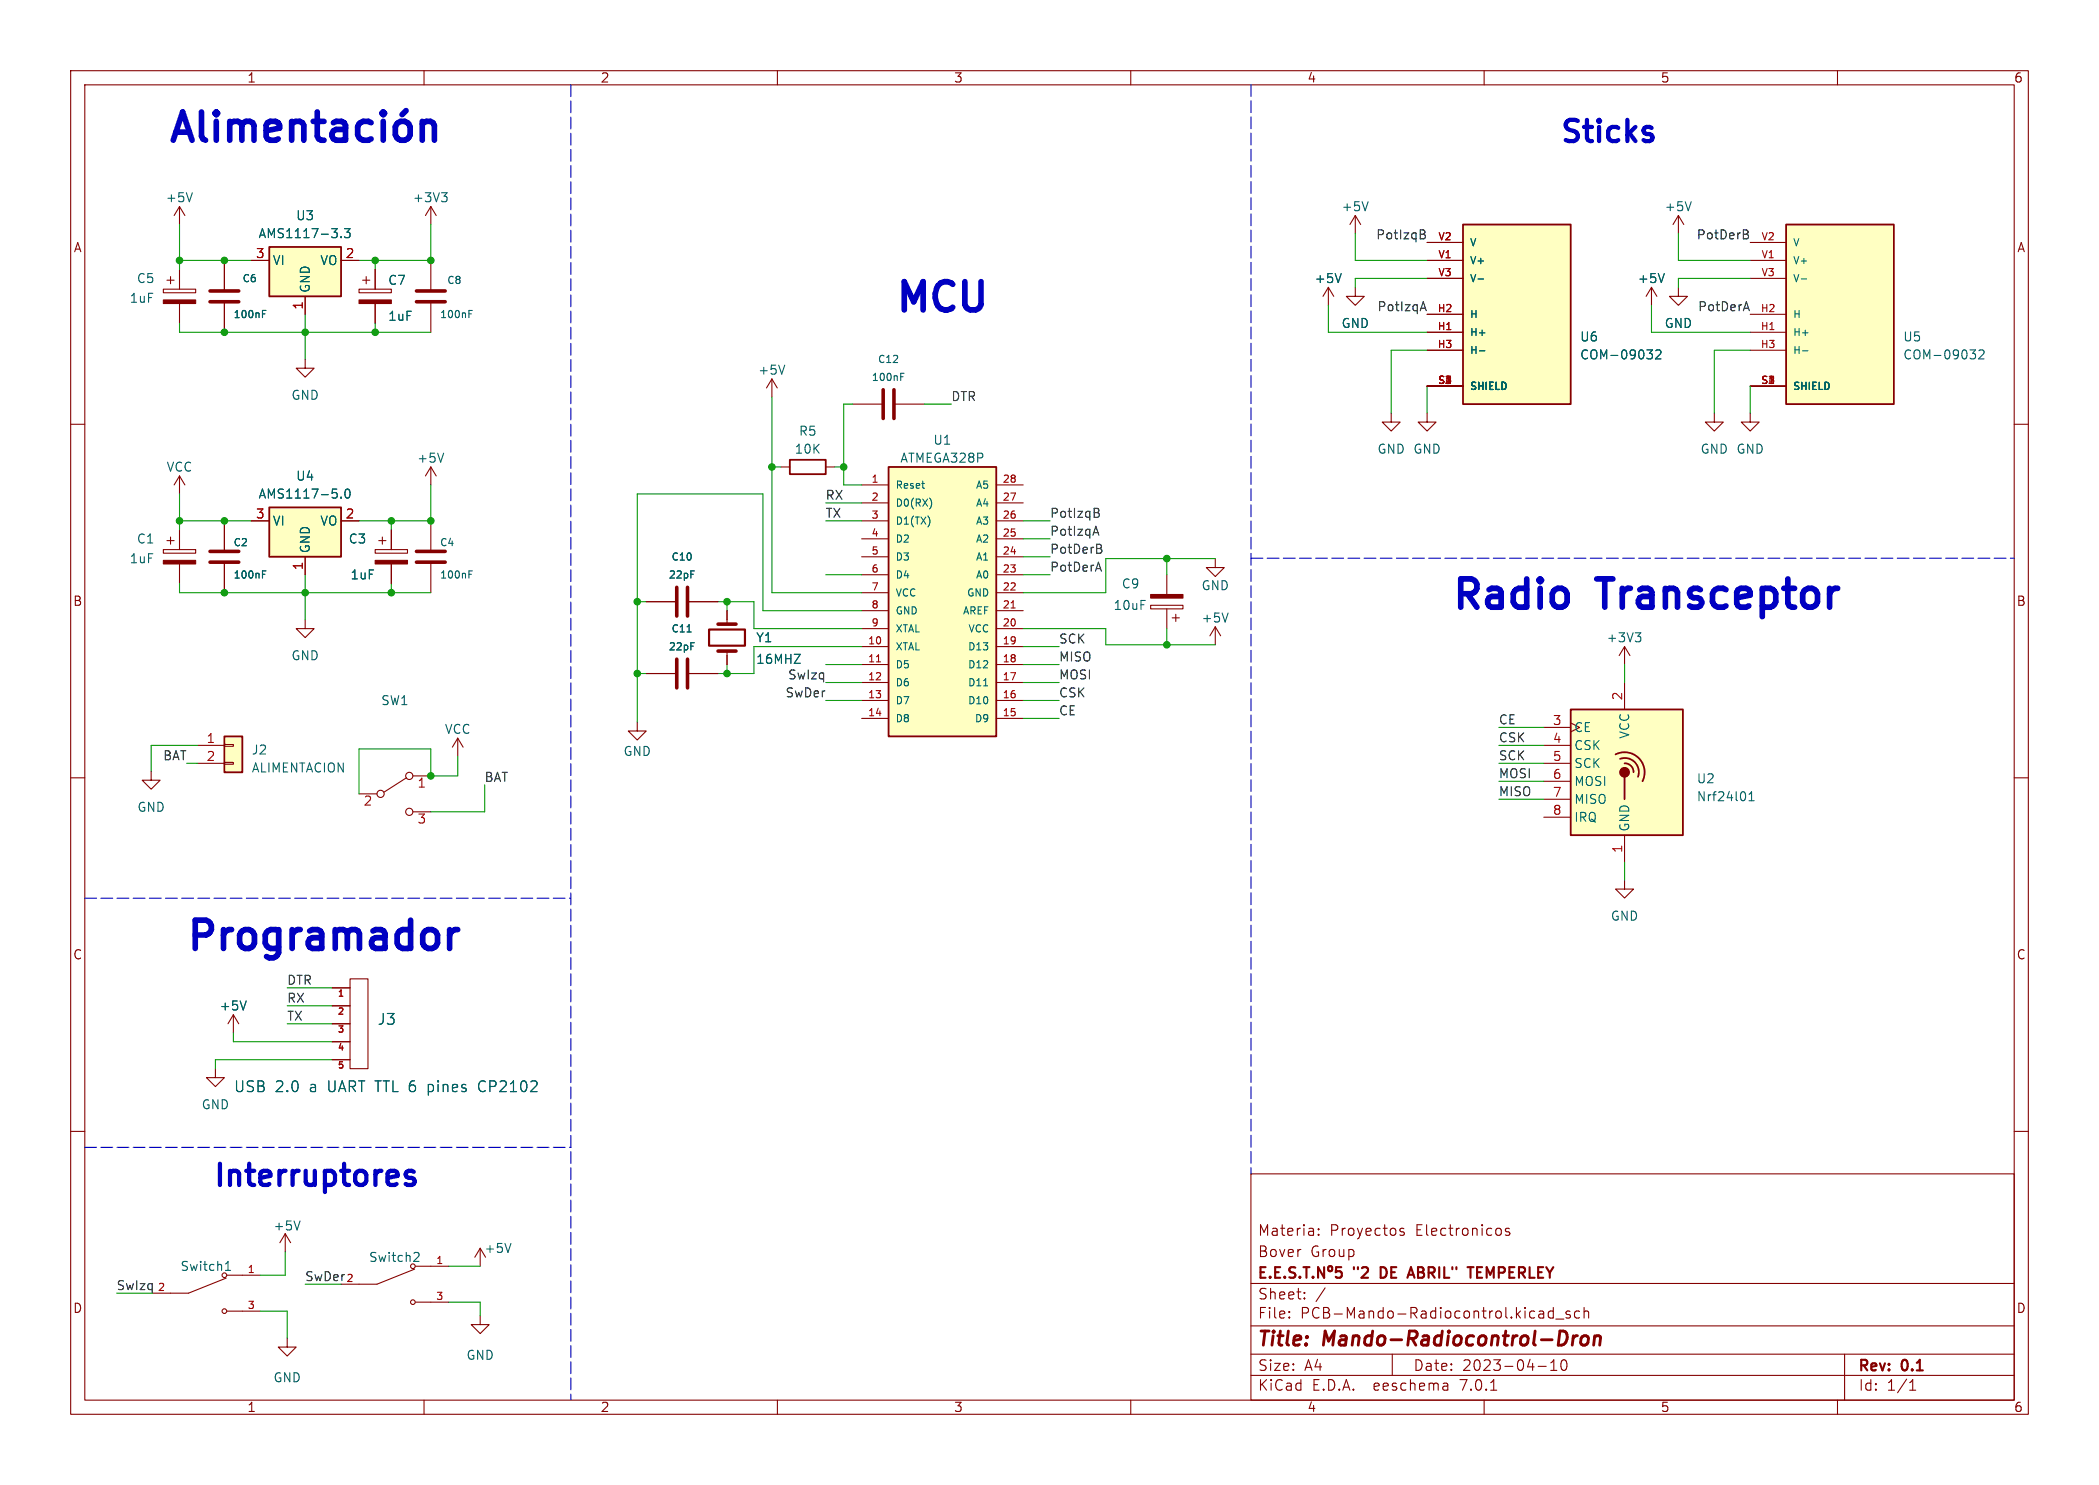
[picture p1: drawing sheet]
<svg xmlns="http://www.w3.org/2000/svg" width="297mm" height="210mm" viewBox="0 0 297 210" stroke-linecap="round" stroke-linejoin="round" font-family="sans-serif">
<g fill="none" stroke="#840000" stroke-width=".15">
<path d="M10 10h277v190h-277zM12 12h273v186h-273zM60 10v2M110 10v2M160 10v2M210 10v2M260 10v2M23.6 39.6h1M24.1 39.1v1M25.4 29.2l-.8 1.3M25.4 29.2v2.6M25.4 38.1v2.8"/>
<path d="M25.4 29.2l.8 1.3M31.7 36.8v4.3M35.6 36.8h2.5M48.3 36.8h2.5M51.3 39.6h1M51.8 39.1v1M53.1 38.1v2.8M61 29.2l-.8 1.3M61 29.2v2.6M61 36.8v4.3M61 29.2l.7 1.3M191.8 30.5l-.8 1.3"/>
<path d="M191.8 30.5v2.5M191.8 30.5l.7 1.3M201.9 36.8h5.1M201.9 34.3h5.1M201.9 39.4h5.1M237.5 30.5l-.8 1.3M237.5 30.5v2.5M237.5 30.5l.8 1.3M247.6 36.8h5.1M247.6 34.3h5.1M247.6 39.4h5.1M10 60h2"/>
<path d="M23.1 40.9h4.6v.5h-4.6zM25.4 42.9v2.8M31.7 42.7v4.3M43.2 50.8v1.3h1.2l-1.2 1.2-1.3-1.2h1.3M43.2 41.9v2.6M50.8 40.9h4.6v.5h-4.6zM53.1 42.9v2.8M61 42.7v4.3M109.2 53.6l-.7 1.3M109.2 53.6v2.5M109.2 53.6l.8 1.3M120.6 57.2h4.4"/>
<path d="M126.5 57.2h4.3M188 40.6l-.8 1.3M188 40.6v2.6M188 40.6l.7 1.3M191.8 40.6v1.3h1.2l-1.2 1.3-1.3-1.3h1.3M196.8 58.4v1.3h1.3l-1.3 1.3-1.2-1.3h1.2M201.9 58.4v1.3h1.3l-1.3 1.3-1.2-1.3h1.2M201.9 47h5.1M201.9 44.5h5.1M201.9 49.5h5.1M201.9 54.6h5.1M233.7 40.6l-.8 1.3"/>
<path d="M233.7 40.6v2.6M233.7 40.6l.7 1.3M237.5 40.6v1.3h1.3l-1.3 1.3-1.3-1.3h1.3M242.6 58.4v1.3h1.2l-1.2 1.3-1.3-1.3h1.3M247.6 58.4v1.3h1.3l-1.3 1.3-1.2-1.3h1.2M247.6 47h5.1M247.6 44.5h5.1M247.6 49.5h5.1M247.6 54.6h5.1M285 60h2M23.1 77.7h4.6v.5h-4.6zM23.6 76.5h1"/>
<path d="M24.1 75.9v1.1M25.4 67.3v2.6M25.4 74.9v2.8M25.4 79.8v2.8M25.4 67.3l-.8 1.3M25.4 67.3l.8 1.3M31.7 73.7v4.3M31.7 79.5v4.3M35.6 73.7h2.5M43.2 78.7v2.6M48.3 73.7h2.5M53.1 77.7h4.6v.5h-4.6z"/>
<path d="M53.6 76.5h1M54.1 75.9v1.1M55.4 74.9v2.8M55.4 79.8v2.8M61 66v2.6M61 73.7v4.3M61 79.5v4.3M61 66l-.8 1.3M61 66l.7 1.3M110.5 66h1.3M116.8 66h1.3M121.9 68.6h3.8"/>
<path d="M121.9 71.1h3.8M121.9 78.7h3.8M121.9 76.2h3.8M121.9 73.7h3.8M141 68.6h3.8M141 71.1h3.8M141 78.7h3.8M141 76.2h3.8M141 73.7h3.8M172 79v1.3h1.2l-1.2 1.2-1.3-1.2h1.3M43.2 87.6v1.3h1.2l-1.2 1.3-1.3-1.3h1.3M91.4 95.3h4.4"/>
<path d="M91.4 85.1h4.4M97.3 95.3h4.3M97.3 85.1h4.3M102.9 86.4v1.9M102.9 92.1v1.9M121.9 91.4h3.8M121.9 94h3.8M121.9 96.5h3.8M121.9 99.1h3.8M121.9 88.9h3.8M121.9 86.4h3.8M121.9 83.8h3.8"/>
<path d="M121.9 81.3h3.8M141 91.4h3.8M141 94h3.8M141 96.5h3.8M141 99.1h3.8M141 88.9h3.8M141 86.4h3.8M141 83.8h3.8M141 81.3h3.8M162.8 85.6h4.6v.5h-4.6zM165.1 81.3v2.8M165.1 86.1v2.8"/>
<path d="M165.9 87.4h1M166.4 86.9v1M172 88.6l-.8 1.3M172 88.6v2.6M172 88.6l.7 1.3M229.9 91.4l-.8 1.3M229.9 91.4v2.6M229.9 96.5v3.8M229.9 91.4l.7 1.3M10 110h2M21.4 109.1v1.2h1.3l-1.3 1.3-1.3-1.3h1.3M27.9 105.4h3.8"/>
<path d="M27.9 108h3.8M31.7 107.8h1.3v.3h-1.3zM31.7 105.3h1.3v.2h-1.3zM50.8 112.3h2.5M57.5 110l-3.1 2M58.4 109.7h2.6M58.4 114.8h2.6M64.8 104.4l-.8 1.3M64.8 104.4v2.5M64.8 104.4l.7 1.3M90.2 102.1v1.3h1.2l-1.2 1.2-1.3-1.2h1.3M121.9 101.6h3.8"/>
<path d="M141 101.6h3.8M218.4 105.4h3.8M218.4 108h3.8M218.4 102.9h3.8M218.4 110.5h3.8M218.4 113h3.8M218.4 115.6h3.8M229.9 118.1v3.8M285 110h2M47 139.7h2.5M49.5 138.4h2.6v12.7h-2.6zM202.6 122.6h.1"/>
<path d="M229.9 124.5v1.2h1.2l-1.2 1.3-1.3-1.3h1.3M10 160h2M30.5 151.1v1.3h1.2l-1.2 1.3-1.3-1.3h1.3M33 143.5l-.7 1.3M33 143.5v2.6M33 143.5l.8 1.3M47 142.2h2.5M47 144.8h2.5M47 147.3h2.5M47 149.9h2.5M285 160h2M40.4 174.5l-.8 1.2"/>
<path d="M40.4 174.5v2.5M40.4 174.5l.7 1.2M58.7 179.5l-5.4 2.1h-5M58.8 179.1h4.7M67.2 177.8l.7-1.3v2.6M177 166h108v32h-108zM186.6 174.6v.1M186.6 174.6h-.1l.1 .1M186.6 173.8v.1M186.6 173.8h-.1l.1 .1M198.1 174v.1l.5 .2 .1 .1-.1 .2-.1 .1-.4-.1M198.6 173.8l-.3-.1-.2 .2"/>
<path d="M212.3 173.8l.1 .2v.4l-.1 .2M213.6 173.8l-.4-.1-.2 .2 .1 .2 .5 .2v.1v.2l-.2 .1-.4-.1M32 180.7l-5.3 2.2h-5.1M32.1 185.4h4.7M32.1 180.3h4.7M40.6 189.2v1.3h1.3l-1.3 1.3-1.2-1.3h1.2M58.8 184.2h4.7M60 198v2M67.9 186.1v1.2h1.3l-1.3 1.3-1.2-1.3h1.2M110 198v2M160 198v2M177 194.5h108"/>
<path d="M177 191.5h108M177 187.5h108M177 181.5h108M182.4 186.3h.1l-.1 .1M182.4 185.5h.1l-.1 .1M184.6 183.6v.1M184.6 182.8v.1M197 191.5v3M204.6 195.6l.3 .2v.8M204.9 196.5l-.5 .1M204.9 196h-.5M210 198v2"/>
<path d="M210.9 196.6h.9M217.6 193.2h1.2M218.2 185.4l.2 .2v.8M218.4 186.3l-.5 .1M218.4 185.8h-.5M219.4 193.8h.9M219.4 192.7l.5-.4v1.5M219.8 185.5l-.4-.1-.3 .3v.4l.1 .2 .2 .1 .4-.1M219.8 184.9v1.5M220.1 186.5h1.2M221 192.4a.36 .36 0 0 1 .4-.1 .36 .36 0 0 1 .2 .3 .77 .77 0 0 1-.4 1.2 .91 .91 0 0 1-.2-1.4zM222.1 185.5l-.3-.1-.2 .2v.2l.5 .2 .1 .1-.1 .2-.1 .1-.4-.1"/>
<path d="M223.5 185.5l-.4-.1-.3 .3v.4l.1 .2 .2 .1 .4-.1M224.1 185.5a.37 .37 0 0 1 .7 .1v.8M224.1 184.9v1.5M260 198v2M261 191.5v6.5M270.2 196.6h.9M270.2 195.5l.4-.4v1.5"/>
<circle cx="53.8" cy="112.3" r=".51"/>
<circle cx="57.9" cy="114.8" r=".51"/>
<circle cx="57.9" cy="109.7" r=".51"/>
<circle cx="58.4" cy="179.1" r=".33"/>
<circle cx="31.7" cy="180.3" r=".33"/>
<circle cx="31.7" cy="185.4" r=".33"/>
<circle cx="58.4" cy="184.2" r=".33"/>
</g>
<path d="M223.2 188.9l-.4 .1M223.8 189.1a.52 .52 0 0 1 .6-.2 .52 .52 0 0 1 .4 .4l-.1 .6a.55 .55 0 0 1-.5 .3 .55 .55 0 0 1-.6-.3zM225.6 189.1a.49 .49 0 0 1 .9 .1l-.2 1M225.7 188.9l-.2 1.3" fill="none" stroke="#840000" stroke-width=".4"/>
<g fill="none" stroke="#840000" stroke-width=".3">
<path d="M100.3 89h5.1v2.3h-5.1zM178.4 179.9h.5M179.1 179.2h-.7v1.5h.7M180.4 179.9h.5M181.1 179.2h-.7v1.5h.7M183.3 179.3l-.2-.1-.5 .1a.36 .36 0 0 0-.2 .3 .36 .36 0 0 0 .3 .3 .55 .55 0 0 1 .6 .4l-.1 .3-.2 .1-.6-.1M184.4 179.2h.9M184.9 179.2v1.5M187.4 179.2v1.5l-.9-1.5v1.5M188.1 179.1l-.2 .2v.3a.29 .29 0 0 0 .3 .2 .29 .29 0 0 0 .3-.2v-.3l-.2-.2M189.8 179.2h-.7l-.1 .7 .2-.1h.5l.2 .3-.1 .5-.2 .1h-.4l-.2-.1M207.6 179.2h.9"/>
<path d="M179.7 180.6h.1l-.1 .1M179.7 180.6h-.1l.1 .1M179.7 180.6v.1M181.8 180.6h.1l-.1 .1M181.8 180.6h-.1l.1 .1M181.8 180.6v.1M183.9 180.6h.1l-.1 .1M183.9 180.6v.1M185.8 180.6h.1l-.1 .1M185.8 180.6h-.1l.1 .1M185.8 180.6v.1M199.1 180.7l.5-1.5 .5 1.5"/>
<path d="M199.3 180.3h.7"/>
</g>
<g fill="#ffffc2" stroke="#ffffc2" stroke-width=".14">
<path d="M252.7 31.8h15.3v25.4h-15.3z"/>
<path d="M38.1 34.9h10.2v7h-10.2z"/>
<path d="M125.7 66h15.3v38.1h-15.3z"/>
<path d="M38.1 71.8h10.2v6.9h-10.2z"/>
<path d="M31.7 104.1h2.6v5.1h-2.6z"/>
<path d="M222.2 100.3h15.9v17.8h-15.9z"/>
<path d="M207 31.8h15.2v25.4h-15.2z"/>
</g>
<path d="M38.1 34.9h10.2v7h-10.2zM207 31.8h15.2v25.4h-15.2zM252.7 31.8h15.3v25.4h-15.3zM38.1 71.8h10.2v6.9h-10.2zM111.8 65h5v2.1h-5zM125.7 66h15.3v38.1h-15.3zM31.7 104.1h2.6v5.1h-2.6zM222.2 100.3h15.9v17.8h-15.9zM228.6 106.7a2.84 2.84 0 0 1 3.3 .5 2.84 2.84 0 0 1 .5 3.3M229.2 107.3a1.99 1.99 0 0 1 2.1 .5 1.99 1.99 0 0 1 .5 2.1M229.9 108a1.23 1.23 0 0 1 1.2 1.2M229.9 109.9v3.1" fill="none" stroke="#840000" stroke-width=".25"/>
<g fill="none" stroke="#006464" stroke-width=".15">
<path d="M27.2 27.3l-.4 1.2M48.3 33.5v.1M48.7 32.3h.8l-.4 .5 .4 .1v.6l-.2 .1h-.4l-.2-.1M62.5 27.3h.8l-.5 .4M63 27.7l.3 .3v.3l-.3 .2M189.8 38.7l-.4 1.3M193.6 28.5l-.4 1.3M209.1 39.5h.8M235.5 38.7l-.4 1.3M239.3 28.5l-.4 1.3M254.9 39.5h.7M37.1 44.4h.4"/>
<path d="M37.1 43.9h.5M66.4 44.4h.3M66.4 43.9h.4M111 51.6l-.4 1.3M127.4 53.3h.4M127.4 52.8h.5M209.3 49.6h.8M233 49.5h.8l-.4 .5M233.7 50l.1 .2v.3l-.1 .2M234.3 49.6l.2-.1h.3l.2 .1v.2v.2l-.8 .8h.8M255.1 49.6h.7M278.7 49.5h.8l-.4 .5"/>
<path d="M279.4 50l.1 .2v.3l-.1 .2M280 49.6l.2-.1h.3l.2 .1v.2v.2l-.7 .8h.7M48.3 70.3v.1M48.9 69.3l.2-.1a.69 .69 0 0 1 .3 1.1l-.2 .1a.69 .69 0 0 1-.3-1.1zM62.8 64.1l-.4 1.3M37.1 81.2h.4M37.1 80.7h.5M66.4 81.2h.3M66.4 80.7h.4M97.2 89.4h.6M139.2 97h.6M173.8 86.7l-.5 1.3"/>
<path d="M231.4 89.5h.8l-.5 .5M231.9 90l.3 .2v.3l-.3 .3M246.9 112.2v.8M247.5 113.2h.7M247.5 112.3l.3-.3v1.2M34.8 141.6l-.4 1.2M31.9 179.7h.7M31.9 178.8l.4-.4v1.3M42.5 172.7l-.5 1.2M58.8 177.1l.4 .1 .1 .3-.1 .2-.7 .7h.8M72.3 175.8l-.4 1.3"/>
</g>
<g fill="none" stroke="#840000" stroke-width=".51">
<path d="M29.7 42.7h4.1M29.7 41.1h4.1M58.9 42.7h4.1M58.9 41.1h4.1M125 55.1v4.1M126.5 55.1v4.1M29.7 79.5h4.1M29.7 78h4.1M58.9 79.5h4.1M58.9 78h4.1M95.8 83.1v4M95.8 93.2v4.1"/>
<path d="M97.3 83.1v4M97.3 93.2v4.1M101.6 92.1h2.5M101.6 88.3h2.5"/>
</g>
<g fill="#840000" stroke="#840000" stroke-width=".15">
<path d="M23.1 42.4h4.6v.5h-4.6z"/>
<path d="M23.1 79.2h4.6v.6h-4.6z"/>
<path d="M50.8 42.4h4.6v.5h-4.6z"/>
<path d="M53.1 79.2h4.6v.6h-4.6z"/>
<path d="M162.8 84.1h4.6v.5h-4.6z"/>
</g>
<path d="M124 93.6h.6M143.1 86h.5" fill="none" stroke="#a90000" stroke-width=".15"/>
<circle cx="229.9" cy="109.2" r=".63" fill="#840000" stroke="#840000" stroke-width=".25"/>
<path d="M201 32.5h.4l.2 .1v.3l-.2 .2M201 33.1h.4M201.4 33.1a.34 .34 0 0 1 .3 .3 .34 .34 0 0 1-.3 .4h-.4M247.1 32.5l.2 .3v.2l-.2 .1a.34 .34 0 0 1 .3 .3 .34 .34 0 0 1-.2 .4M201.1 43.6h.6M201.4 42.7l.4 1.2M247.1 42.7l.4 1.2M155.1 74.4l.4 1.3M155.2 71.9l.3 .2-.1 .3-.2 .1a.34 .34 0 0 1 .4 .3 .34 .34 0 0 1-.3 .4M155.8 77.6l.1 .2-.1 .4M155.8 77.1v.3" fill="none" stroke="#0f0f0f" stroke-width=".15"/>
<g fill="none" stroke="#0000c2" stroke-width=".8">
<path d="M24.5 19.8l1.3-4 1.4 4M24.9 18.7h1.9M28.5 15.8v3.5l.2 .3 .4 .2M30.6 15.8v.4M30.6 17.2v2.6M30.6 15.8l-.2 .2 .2 .2M30.6 15.8l.2 .2-.2 .2M32.5 17.2v2.6M32.5 17.5a.99 .99 0 0 1 1.7 .2M34.2 17.7l.2-.3 .4-.2h.6l.3 .2 .2 .3v2.1M34.2 17.7v2.1M37.7 18.5l1.9-.4v-.4l-.2-.3-.4-.2h-.8l-.4 .2-.1 .3v1.6l.1 .3 .4 .2h.8l.4-.2"/>
<path d="M41.3 17.5a.99 .99 0 0 1 1.7 .2v2.1M41.3 17.2v2.6M44.3 17.2h1.5M44.9 15.8v3.5l.2 .3 .4 .2h.3M47.2 17.4l.4-.2h.7l.4 .2 .2 .3v2.1M48.9 18.1l-.4 .2h-.9a.79 .79 0 0 0-.6 .8 .79 .79 0 0 0 .6 .7h.9l.4-.2M52.5 17.4l-.4-.2h-.7l-.6 .3-.2 .4v1.2l.4 .5 .4 .2h.7l.4-.2M54.2 15.8v.4M54.2 17.2v2.6M54.2 15.8l-.2 .2 .2 .2M54.2 15.8l.2 .2-.2 .2M56.1 17.5a1.09 1.09 0 0 1 1.1-.4 1.09 1.09 0 0 1 .8 .8v1.2a1.09 1.09 0 0 1-1 .8 1.09 1.09 0 0 1-1.1-.8v-1.2z"/>
<path d="M57.5 15.6l-.6 .6M59.7 17.5a.99 .99 0 0 1 1.8 .2v2.1M59.7 17.2v2.6M63.6 131.5v2.6M64.8 131.5a1.02 1.02 0 0 0-1.2 .7"/>
</g>
<path d="M57.5 166.4l.3 .2h.5l.2 .1 .2 .3-.2 .4-.2 .2h-.6M57.5 165.7l.3-.1h.5l.2 .1" fill="none" stroke="#0000c2" stroke-width=".6"/>
<path d="M80.8 12v186M177 12v154M177 78.9h108M12 127h68.7M12 162.3h68.8" fill="none" stroke="#0000c2" stroke-width=".15" stroke-dasharray="1.7 .6"/>
<g fill="none" stroke="#009600" stroke-width=".15">
<path d="M25.4 36.8h10.2M25.4 31.8v6.3M53.1 36.8v1.3M61 31.8v5h-10.2M191.8 33v3.8h10.1M201.9 39.4h-10.1v1.2M237.5 33v3.8h10.1M247.6 39.4h-10.1v1.2M25.4 45.7v1.3h35.6M43.2 44.5v6.3M53.1 45.7v1.3M109.2 56.1v27.7h12.7"/>
<path d="M120.6 57.2h-1.2v11.4h2.5M130.8 57.2h3.8M188 43.2v3.8h13.9M201.9 54.6v3.8M201.9 49.5h-5.1v8.9M233.7 43.2v3.8h13.9M247.6 49.5h-5v8.9M247.6 54.6v3.8M25.4 69.9v5M25.4 73.7h10.2M55.4 73.7v1.2M61 68.6v5.1h-10.2"/>
<path d="M109.2 66h1.3M116.8 73.7h5.1M116.8 71.1h5.1M118.1 66h1.3M144.8 73.7h3.8M144.8 78.7h3.8M144.8 76.2h3.8M165.1 79v2.3M172 79h-15.5v4.8h-11.7M25.4 82.6v1.2h35.6M43.2 81.3v6.3M55.4 82.6v1.2"/>
<path d="M90.2 85.1h1.2M90.2 95.3h1.2M101.6 85.1h5.1v3.8h15.2M102.9 85.1v1.3M102.9 94v1.3M116.8 96.5h5.1M116.8 94h5.1M116.8 99.1h5.1M116.8 81.3h5.1M121.9 86.4h-14v-16.5h-17.7v32.2M121.9 91.4h-15.2v3.9h-5.1M144.8 88.9h11.7v2.3h15.5"/>
<path d="M144.8 96.5h5.1M144.8 94h5.1M144.8 99.1h5.1M144.8 91.4h5.1M144.8 81.3h3.8M165.1 88.9v2.3M229.9 94v2.5M26.4 108h1.5M27.9 105.4h-6.5v3.7M64.8 106.9v2.8h-3.8v-3.8h-10.2v6.4M68.6 111v3.8h-7.6M144.8 101.6h5.1"/>
<path d="M212.1 108h6.3M212.1 105.4h6.3M212.1 110.5h6.3M212.1 113h6.3M212.1 102.9h6.3M40.6 139.7h6.4M229.9 121.9v2.6M33 146.1v1.2h14M40.6 144.8h6.4M40.6 142.2h6.4M47 149.9h-16.5v1.2M40.4 177v3.3h-3.6"/>
<path d="M63.5 179.1h4.4M16.5 182.9h5.1M36.8 185.4h3.8v3.8M43.2 181.6h5.1M63.5 184.2h4.4v1.9"/>
</g>
<g fill="#009600" stroke="#009600" stroke-width=".15">
<circle cx="53.1" cy="36.8" r=".46"/>
<circle cx="61" cy="36.8" r=".46"/>
<circle cx="25.4" cy="36.8" r=".46"/>
<circle cx="31.7" cy="36.8" r=".46"/>
<circle cx="31.7" cy="73.7" r=".46"/>
<circle cx="25.4" cy="73.7" r=".46"/>
<circle cx="53.1" cy="47" r=".46"/>
<circle cx="31.7" cy="47" r=".46"/>
<circle cx="43.2" cy="47" r=".46"/>
<circle cx="102.9" cy="85.1" r=".46"/>
<circle cx="109.2" cy="66" r=".46"/>
<circle cx="165.1" cy="91.2" r=".46"/>
<circle cx="165.1" cy="79" r=".46"/>
<circle cx="61" cy="73.7" r=".46"/>
<circle cx="55.4" cy="73.7" r=".46"/>
<circle cx="55.4" cy="83.8" r=".46"/>
<circle cx="102.9" cy="95.3" r=".46"/>
<circle cx="90.2" cy="85.1" r=".46"/>
<circle cx="90.2" cy="95.3" r=".46"/>
<circle cx="43.2" cy="83.8" r=".46"/>
<circle cx="31.7" cy="83.8" r=".46"/>
<circle cx="61" cy="109.7" r=".46"/>
<circle cx="119.4" cy="66" r=".46"/>
</g>
<g font-size="5.6" fill="#0000c2">
<text x="127" y="44.3">MCU</text>
<text x="205.7" y="86.4">Radio</text>
<text x="226.7" y="86.4">Transceptor</text>
<text x="26.7" y="134.6">Programador</text>
</g>
<g font-size="4.2" fill="#0000c2">
<text x="221" y="20.3">Sticks</text>
<text x="30.4" y="167.9">Interruptores</text>
</g>
<g font-size="2.8" fill="#840000">
<text x="178" y="190.8">Title:</text>
<text x="187.4" y="190.8">Mando-Radiocontrol-Dron</text>
</g>
<g font-size="2.1" fill="#006464">
<text x="53.4" y="145.1">J3</text>
<text x="33.1" y="154.6">USB 2.0</text>
<text x="43.7" y="154.6">a UART TTL 6</text>
<text x="60.7" y="154.6">pines</text>
<text x="67.9" y="154.6">CP2102</text>
</g>
<g font-size="2.1" fill="#840000">
<text x="178" y="177.9">Bover</text>
<text x="178" y="174.9">Materia:</text>
<text x="185.4" y="177.9">Group</text>
<text x="188.2" y="174.9">Proyectos</text>
<text x="200.3" y="174.9">Electronicos</text>
<text x="178" y="183.9">Sheet:</text>
<text x="186.2" y="183.9">/</text>
<text x="191.7" y="181.1">&quot;2</text>
<text x="195.9" y="181.1">DE</text>
<text x="200.4" y="181.1">ABRIL&quot;</text>
<text x="209.3" y="181.1">TEMPERLEY</text>
<text x="178" y="186.6">File:</text>
<text x="184" y="186.6">PCB-Mando-Radiocontrol.kicad_sch</text>
<text x="178" y="196.8">KiCad</text>
<text x="178" y="194">Size:</text>
<text x="184.6" y="194">A4</text>
<text x="185.7" y="196.8">E.D.A.</text>
<text x="194.4" y="196.8">eeschema</text>
<text x="200" y="194">Date:</text>
<text x="206.7" y="196.8">7.0.1</text>
<text x="206.9" y="194">2023-04-10</text>
<text x="263" y="194.2">Rev:</text>
<text x="263" y="196.8">Id:</text>
<text x="267" y="196.8">1/1</text>
<text x="269.2" y="194.2">0.1</text>
</g>
<g font-size="1.8" fill="#840000">
<text x="35" y="11.8">1</text>
<text x="85" y="11.8">2</text>
<text x="135" y="11.8">3</text>
<text x="185" y="11.8">4</text>
<text x="235" y="11.8">5</text>
<text x="285" y="11.8">6</text>
<text x="10.4" y="35.8">A</text>
<text x="285.4" y="35.8">A</text>
<text x="10.3" y="85.8">B</text>
<text x="285.3" y="85.8">B</text>
<text x="10.3" y="135.8">C</text>
<text x="285.3" y="135.8">C</text>
<text x="10.3" y="185.8">D</text>
<text x="285.3" y="185.8">D</text>
<text x="35" y="199.8">1</text>
<text x="85" y="199.8">2</text>
<text x="135" y="199.8">3</text>
<text x="185" y="199.8">4</text>
<text x="235" y="199.8">5</text>
<text x="285" y="199.8">6</text>
</g>
<g font-size="1.8" fill="#006464">
<text x="23.4" y="28.8">+5V</text>
<text x="58.4" y="28.8">+3V3</text>
<text x="36.5" y="33.8">AMS1117-3.3</text>
<text x="41.8" y="31.3">U3</text>
<text x="189.8" y="30">+5V</text>
<text x="235.5" y="30">+5V</text>
<text x="19.3" y="40.2">C5</text>
<text x="38.6" y="37.7">VI</text>
<text x="44" y="41.4" transform="rotate(-90 44 41.4)">GND</text>
<text x="45.2" y="37.7">VO</text>
<text x="54.9" y="40.4">C7</text>
<text x="186" y="40.2">+5V</text>
<text x="231.7" y="40.2">+5V</text>
<text x="18.3" y="43">1uF</text>
<text x="54.9" y="45.5">1uF</text>
<text x="189.8" y="46.5">GND</text>
<text x="235.5" y="46.5">GND</text>
<text x="107.2" y="53.1">+5V</text>
<text x="223.5" y="48.5">U6</text>
<text x="223.5" y="51">COM-09032</text>
<text x="269.2" y="48.5">U5</text>
<text x="269.2" y="51">COM-09032</text>
<text x="41.2" y="56.7">GND</text>
<text x="59" y="65.6">+5V</text>
<text x="112.4" y="64.3">10K</text>
<text x="113" y="61.8">R5</text>
<text x="127.3" y="65.6">ATMEGA328P</text>
<text x="132" y="63.1">U1</text>
<text x="194.9" y="64.3">GND GND</text>
<text x="240.6" y="64.3">GND GND</text>
<text x="23.5" y="66.9">VCC</text>
<text x="36.5" y="70.7">AMS1117-5.0</text>
<text x="41.8" y="68.1">U4</text>
<text x="19.3" y="77">C1</text>
<text x="38.6" y="74.5">VI</text>
<text x="45.2" y="74.5">VO</text>
<text x="49.3" y="77">C3</text>
<text x="18.3" y="79.8">1uF</text>
<text x="44" y="78.2" transform="rotate(-90 44 78.2)">GND</text>
<text x="49.5" y="82.1">1uF</text>
<text x="158.7" y="83.4">C9</text>
<text x="170" y="83.6">GND</text>
<text x="157.5" y="86.4">10uF</text>
<text x="170" y="88.2">+5V</text>
<text x="41.2" y="93.5">GND</text>
<text x="106.9" y="91">Y1</text>
<text x="106.9" y="94">16MHZ</text>
<text x="227.3" y="91">+3V3</text>
<text x="53.9" y="99.9">SW1</text>
<text x="35.6" y="106.9">J2</text>
<text x="62.9" y="103.9">VCC</text>
<text x="88.2" y="107.1">GND</text>
<text x="222.8" y="103.7">CE</text>
<text x="222.8" y="106.2">CSK</text>
<text x="230.7" y="104.6" transform="rotate(-90 230.7 104.6)">VCC</text>
<text x="35.6" y="109.4">ALIMENTACION</text>
<text x="222.8" y="108.8">SCK</text>
<text x="222.8" y="111.3">MOSI</text>
<text x="222.8" y="113.9">MISO</text>
<text x="240" y="110.9">U2</text>
<text x="240" y="113.5">Nrf24l01</text>
<text x="19.4" y="115">GND</text>
<text x="222.8" y="116.4">IRQ</text>
<text x="230.7" y="117.6" transform="rotate(-90 230.7 117.6)">GND</text>
<text x="227.9" y="130.4">GND</text>
<text x="31" y="143.1">+5V</text>
<text x="28.5" y="157">GND</text>
<text x="25.5" y="179.9">Switch1</text>
<text x="38.6" y="174.2">+5V</text>
<text x="52.2" y="178.6">Switch2</text>
<text x="68.5" y="177.4">+5V</text>
<text x="38.6" y="195.6">GND</text>
<text x="65.9" y="192.5">GND</text>
</g>
<g font-size="1.8" fill="#0f0f0f">
<text x="194.6" y="33.9">PotIzqB</text>
<text x="240" y="33.9">PotDerB</text>
<text x="194.8" y="44.1">PotIzqA</text>
<text x="240.1" y="44.1">PotDerA</text>
<text x="134.6" y="56.8">DTR</text>
<text x="116.8" y="70.8">RX</text>
<text x="116.8" y="73.3">TX</text>
<text x="148.6" y="75.9">PotIzqA</text>
<text x="148.6" y="73.3">PotIzqB</text>
<text x="148.6" y="80.9">PotDerA</text>
<text x="148.6" y="78.4">PotDerB</text>
<text x="149.9" y="93.6">MISO</text>
<text x="149.9" y="91.1">SCK</text>
<text x="111" y="98.7">SwDer</text>
<text x="111.4" y="96.2">SwIzq</text>
<text x="149.9" y="96.2">MOSI</text>
<text x="149.9" y="101.3">CE</text>
<text x="149.9" y="98.7">CSK</text>
<text x="23" y="107.6">BAT</text>
<text x="212.1" y="102.5">CE</text>
<text x="212.1" y="105.1">CSK</text>
<text x="212.1" y="107.6">SCK</text>
<text x="68.6" y="110.6">BAT</text>
<text x="212.1" y="110.1">MOSI</text>
<text x="212.1" y="112.7">MISO</text>
<text x="40.6" y="141.9">RX</text>
<text x="40.6" y="139.4">DTR</text>
<text x="40.6" y="144.4">TX</text>
<text x="16.5" y="182.5">SwIzq</text>
<text x="43.2" y="181.3">SwDer</text>
</g>
<g font-size="1.8" fill="#a90000">
<text x="36.2" y="36.6">3</text>
<text x="48.9" y="36.6">2</text>
<text x="42.9" y="43.8" transform="rotate(-90 42.9 43.8)">1</text>
<text x="36.2" y="73.4">3</text>
<text x="48.9" y="73.4">2</text>
<text x="42.9" y="80.7" transform="rotate(-90 42.9 80.7)">1</text>
<text x="229.6" y="99.1" transform="rotate(-90 229.6 99.1)">2</text>
<text x="29.2" y="105.2">1</text>
<text x="29.2" y="107.7">2</text>
<text x="219.7" y="102.6">3</text>
<text x="219.7" y="105.2">4</text>
<text x="219.7" y="107.7">5</text>
<text x="59" y="111.6">1</text>
<text x="219.7" y="110.2">6</text>
<text x="219.7" y="112.8">7</text>
<text x="51.4" y="114.2">2</text>
<text x="59" y="116.7">3</text>
<text x="219.7" y="115.3">8</text>
<text x="229.6" y="120.7" transform="rotate(-90 229.6 120.7)">1</text>
</g>
<g font-size="1.4" fill="#a90000">
<text x="203.5" y="34">V2</text>
<text x="249.2" y="34">V2</text>
<text x="203.5" y="36.6">V1</text>
<text x="203.5" y="39.1">V3</text>
<text x="249.2" y="36.6">V1</text>
<text x="249.2" y="39.1">V3</text>
<text x="203.4" y="46.7">H1</text>
<text x="203.4" y="44.2">H2</text>
<text x="249.1" y="46.7">H1</text>
<text x="249.1" y="44.2">H2</text>
<text x="203.4" y="49.3">H3</text>
<text x="249.1" y="49.3">H3</text>
<text x="203.4" y="54.4">S1</text>
<text x="204.4" y="54.4">2</text>
<text x="249.1" y="54.4">S1</text>
<text x="250.1" y="54.4">2</text>
<text x="123.3" y="68.3">1</text>
<text x="123.3" y="70.9">2</text>
<text x="141.8" y="70.9">27</text>
<text x="141.8" y="68.3">28</text>
<text x="123.3" y="73.4">3</text>
<text x="123.3" y="75.9">4</text>
<text x="141.8" y="75.9">25</text>
<text x="141.8" y="73.4">26</text>
<text x="123.3" y="78.5">5</text>
<text x="123.3" y="81">6</text>
<text x="123.3" y="83.6">7</text>
<text x="141.8" y="83.6">22</text>
<text x="141.8" y="81">23</text>
<text x="141.8" y="78.5">24</text>
<text x="123.3" y="86.1">8</text>
<text x="123.3" y="88.6">9</text>
<text x="141.8" y="88.6">20</text>
<text x="141.8" y="86.1">21</text>
<text x="122.8" y="91.2">10</text>
<text x="122.8" y="93.7">11</text>
<text x="141.8" y="93.7">18</text>
<text x="141.8" y="91.2">19</text>
<text x="122.8" y="96.3">12</text>
<text x="122.8" y="98.8">13</text>
<text x="122.8" y="101.3">14</text>
<text x="141.8" y="101.3">15</text>
<text x="141.8" y="98.8">16</text>
<text x="141.8" y="96.3">17</text>
<text x="61.7" y="178.8">1</text>
<text x="22.3" y="182.6">2</text>
<text x="35" y="180.1">1</text>
<text x="35" y="185.2">3</text>
<text x="61.7" y="183.9">3</text>
</g>
<g font-size="1.4" fill="#006464">
<text x="208" y="35">V</text>
<text x="253.7" y="35">V</text>
<text x="34.3" y="40.1">C6</text>
<text x="63.2" y="40.3">C8</text>
<text x="208" y="37.5">V+</text>
<text x="208" y="40.1">V-</text>
<text x="253.7" y="37.5">V+</text>
<text x="253.7" y="40.1">V-</text>
<text x="33" y="45.1">100nF</text>
<text x="62.2" y="45.1">100nF</text>
<text x="208" y="47.7">H+</text>
<text x="208" y="45.1">H</text>
<text x="253.7" y="47.7">H+</text>
<text x="253.7" y="45.1">H</text>
<text x="124.2" y="51.5">C12</text>
<text x="208" y="50.2">H-</text>
<text x="253.7" y="50.2">H-</text>
<text x="123.3" y="54">100nF</text>
<text x="208" y="55.3">SHIELD</text>
<text x="253.7" y="55.3">SHIELD</text>
<text x="126.7" y="69.3">Reset</text>
<text x="126.7" y="71.8">D0(RX)</text>
<text x="137.9" y="71.8">A4</text>
<text x="137.9" y="69.3">A5</text>
<text x="33" y="77.4">C2</text>
<text x="62.2" y="77.4">C4</text>
<text x="126.7" y="74.4">D1(TX)</text>
<text x="126.7" y="76.9">D2</text>
<text x="137.9" y="76.9">A2</text>
<text x="137.9" y="74.4">A3</text>
<text x="33" y="82">100nF</text>
<text x="62.2" y="82">100nF</text>
<text x="94.6" y="82">22pF</text>
<text x="95" y="79.4">C10</text>
<text x="126.7" y="79.4">D3</text>
<text x="126.7" y="82">D4</text>
<text x="137.9" y="82">A0</text>
<text x="137.9" y="79.4">A1</text>
<text x="95" y="89.6">C11</text>
<text x="126.7" y="84.5">VCC</text>
<text x="126.7" y="87.1">GND</text>
<text x="126.7" y="89.6">XTAL</text>
<text x="136.1" y="87.1">AREF</text>
<text x="136.7" y="84.5">GND</text>
<text x="136.9" y="89.6">VCC</text>
<text x="94.6" y="92.1">22pF</text>
<text x="126.7" y="92.1">XTAL</text>
<text x="126.7" y="94.7">D5</text>
<text x="136.8" y="94.7">D12</text>
<text x="136.8" y="92.1">D13</text>
<text x="126.7" y="97.2">D6</text>
<text x="126.7" y="99.8">D7</text>
<text x="136.8" y="99.8">D10</text>
<text x="136.8" y="97.2">D11</text>
<text x="126.7" y="102.3">D8</text>
<text x="137.8" y="102.3">D9</text>
</g>
<text font-size="1.4" fill="#0f0f0f" x="49" y="181.4">2</text>
<g font-size="1.2" fill="#a90000">
<text x="47.7" y="141.2">1</text>
<text x="47.7" y="143.8">2</text>
<text x="47.7" y="146.3">3</text>
<text x="47.7" y="148.8">4</text>
<text x="47.7" y="151.4">5</text>
</g>
</svg>
